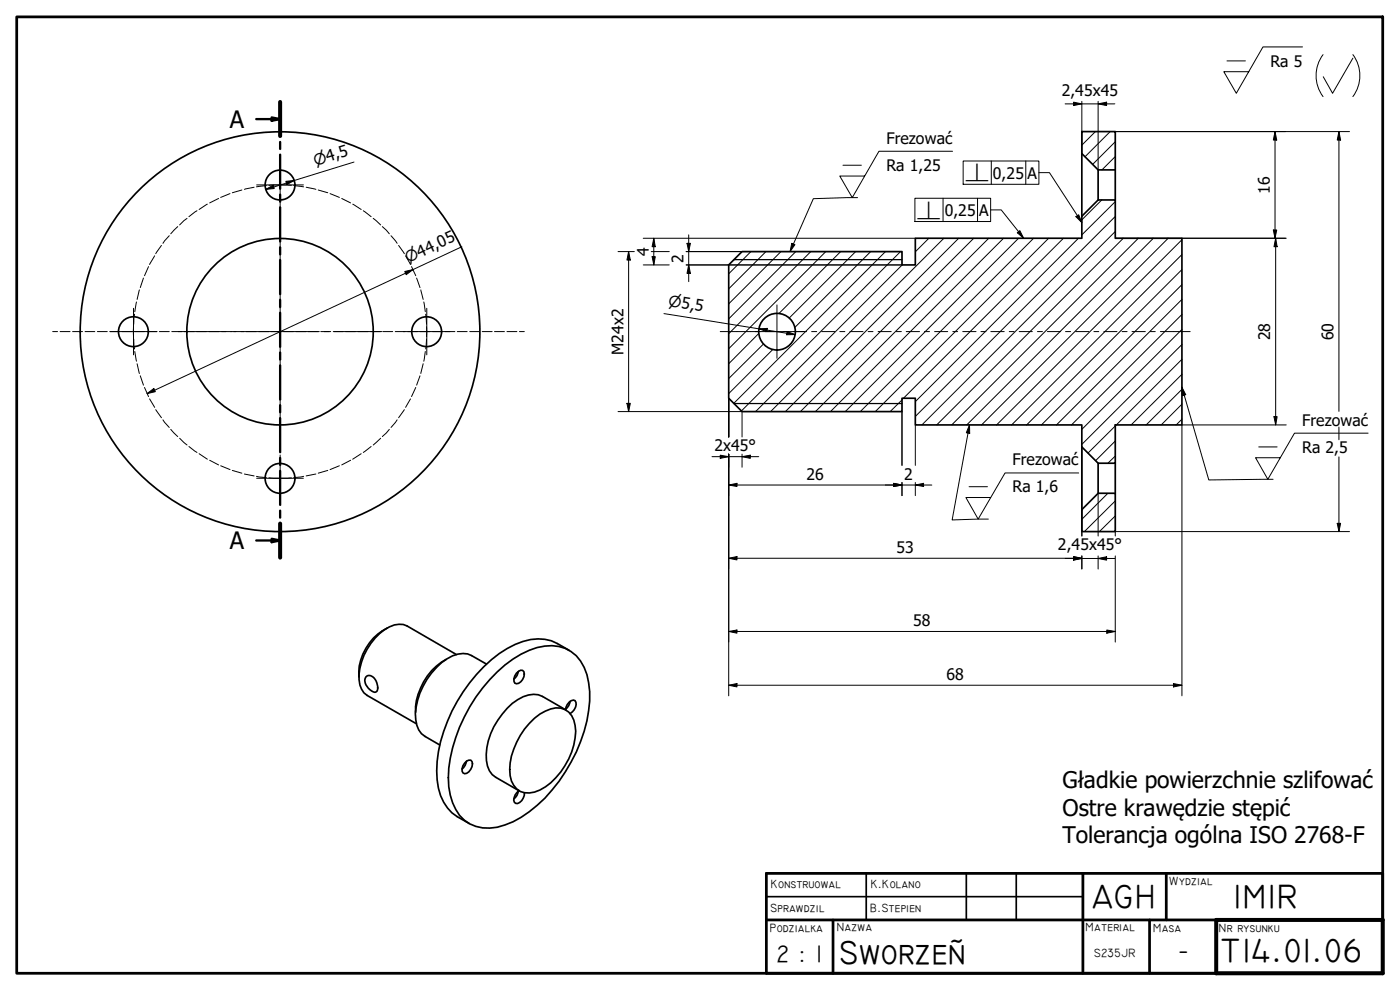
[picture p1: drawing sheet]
<svg xmlns="http://www.w3.org/2000/svg" width="420mm" height="297mm" viewBox="0 0 420 297" stroke-linecap="round" stroke-linejoin="round" font-family="sans-serif">
<!-- layer: Kreskowanie (ISO) -->
<g fill="none" stroke="#000" stroke-width=".3">
<path d="M328.7 39.5l-4 4M333.2 39.5l-7.6 7.5M330.6 60l-5.9 6M334.7 47l-4 4M334.7 42.5l-6.8 6.8M225.4 75.5l-6.7 6.7M229.9 75.5l-11.2 11.2M234.4 75.5l-15.7 15.7M238.8 75.5l-20.1 20.2M243.3 75.5l-24.6 24.6M247.8 75.5l-29.1 29.1M252.3 75.5l-18.6 18.6"/>
<path d="M256.8 75.5l-19.9 19.9M261.3 75.5l-22.8 22.8M265.7 75.5l-45.5 45.5M270.3 75.5l-47.8 47.8M270.8 79.5l-44 44M278.8 71.5l-4.1 4.1M283.3 71.5l-52 52M287.7 71.5l-52 52M292.2 71.5l-52 52M296.7 71.5l-52 52M301.2 71.5l-52 52M305.7 71.5l-52 52"/>
<path d="M310.2 71.5l-52 52M314.7 71.5l-52 52M319.2 71.5l-48.1 48M323.7 71.5l-49 49M334.7 69.5l-58 58M334.7 64.9l-60 60.1M334.7 60.5l-10 10M337.1 71.5l-56 56M341.6 71.5l-56 56M346.1 71.5l-56 56M350.6 71.5l-56 56M354.7 76.4l-51.1 51.1"/>
<path d="M354.7 71.9l-55.6 55.6M354.7 98.9l-30 29.9M354.7 94.3l-33.1 33.2M354.7 89.8l-37.6 37.7M354.7 85.4l-42.2 42.1M354.7 80.9l-46.6 46.6M227.7 100.1l-9 9M229.2 103.2l-10.5 10.4M232 104.8l-13.3 13.3M354.7 116.8l-10.7 10.7M354.7 112.3l-15.2 15.2M354.7 107.8l-19.7 19.7"/>
<path d="M354.7 103.4l-30 29.9M270.7 120l-3.6 3.5M334.7 136.8l-2.2 2.2M334.7 132.3l-5.9 5.9M334.7 127.8l-8.2 8.1M354.7 125.8l-1.7 1.7M354.7 121.3l-6.2 6.2M332.5 148l-7.8 7.8M334.7 159.2l-.2 .3M334.7 154.8l-4.8 4.7M334.7 150.3l-9.3 9.2"/>
</g>
<!-- layer: Widoczne (ISO) -->
<g fill="none" stroke="#000" stroke-width=".51">
<path d="M324.7 39.5h10v11.5h-5.1l-4.9-4.9zM324.7 46.1v18.8M329.6 51v9M334.7 51v9M218.7 79.5l4-4h48v4h4v-8h50v-6.6l4.9-4.9h5.1v11.5h20v56h-20v11.5h-5.1l-4.9-4.9v-6.6h-50v-8h-4v4h-48l-4-4zM324.7 134.1v18.8M329.6 139v9M334.7 139v9M329.6 148h5.1v11.5h-10v-6.6zM116.2 188.5a15.7 15.7 0 0 0-8.5 14.6M133.9 197.9a18.2 18.2 0 0 0-9.2 15.8M137 196.4l-14.8-8.6a6.4 6.4 0 0 0-6.8 1.1 18.6 18.6 0 0 0-7.6 15 5.8 5.8 0 0 0 2.4 4.7l14.8 8.6"/>
<path d="M146 199.2l-4.5-2.5a7 7 0 0 0-7.3 1 22 22 0 0 0-9.5 16.4 7.7 7.7 0 0 0 2.9 6.9l4.4 2.5M170.8 195.1l-3.5-2a13.9 13.9 0 0 0-12.7 .2 42.5 42.5 0 0 0-19 20 37.1 37.1 0 0 0-4 23.2 13.2 13.2 0 0 0 5.6 8.5l3.6 2.1M109.9 203.1a1.82 1.82 0 0 1 2.7 .8 3.2 3.2 0 0 1 .3 3.7 3 3 0 0 1-3-2.1l-.4-1.4zM149.2 201.6a26.5 26.5 0 0 1 14.3-7.7 11.1 11.1 0 0 1 12.6 8.5 31.6 31.6 0 0 1-1.9 20.1 45.4 45.4 0 0 1-20.2 24.1 14.3 14.3 0 0 1-13 .6 14.1 14.1 0 0 1-6.3-11.1 43.1 43.1 0 0 1 8.1-26.9l2-2.8zM155 202l1.3-.9 .5 .1a2.27 2.27 0 0 1-.5 3.4l-.7 .4-.6 .2-.5-.2a2.6 2.6 0 0 1 .5-3zM155.6 201.5a3.5 3.5 0 0 1-1.4 2.3M158.9 217a11.8 11.8 0 0 1 9.4-4.5 5.5 5.5 0 0 1 4.3 5.2 20.7 20.7 0 0 1-7.3 17.2 10.5 10.5 0 0 1-7.9 3 6.3 6.3 0 0 1-4.4-7 22 22 0 0 1 5.9-13.9zM169.7 213a3.2 3.2 0 0 1 2.4-3 1.42 1.42 0 0 1 .6 2.2l-.4 .8-1.2 1.1M169.9 213l-7.1-4a7.1 7.1 0 0 0-7.4 .9 21.1 21.1 0 0 0-9.4 18.3 6.2 6.2 0 0 0 2.8 5l7 4.1M171.1 210.4a3.6 3.6 0 0 1-1.4 2.4M139.4 229l.7-.7 1.2-.2a2.66 2.66 0 0 1-1.9 4l-.5-.2a2.52 2.52 0 0 1 .5-2.9zM140 228.4a3.9 3.9 0 0 1-1.3 2.3"/>
<path d="M155.6 237.3a3.5 3.5 0 0 1-1.4 2.4M155.8 237.2a3.2 3.2 0 0 0-1.4 3.5l.3 .3a2.77 2.77 0 0 0 2.7-3.1"/>
<circle cx="84" cy="55.5" r="4.5"/>
<circle cx="40" cy="99.5" r="4.5"/>
<circle cx="84" cy="99.5" r="28"/>
<circle cx="84" cy="99.5" r="60"/>
<circle cx="128" cy="99.5" r="4.5"/>
<circle cx="233.2" cy="99.5" r="5.5"/>
<circle cx="84" cy="143.5" r="4.5"/>
</g>
<path d="M220.3 77.9h50.4M220.3 121.1h50.4" fill="none" stroke="#000" stroke-width=".38"/>
<!-- layer: Linia przekroju (ISO) -->
<g fill="none" stroke="#000" stroke-width=".7">
<path d="M76.9 35.7h7.2M81.5 35.2l2.6 .5-2.6 .5zM84.1 30.6v10.2M84.1 42.6v2.1M84.1 46.4v10.2M84.1 58.4v2.1M84.1 62.2v10.2M84.1 74.2v2.1M84.1 78v10.3M84.1 90v2.1M84.1 93.8v10.3M84.1 105.8v2.1"/>
<path d="M84.1 109.7v10.2M84.1 121.6v2.1M84.1 125.5v10.2M84.1 137.4v2.1M84.1 141.3v10.2M84.1 153.2v2.1M84.1 157.1v10.2M76.9 162.2h7.2M81.5 161.7l2.6 .5-2.6 .5z"/>
</g>
<path d="M84.1 30.6v10.2M84.1 157.1v10.2" fill="none" stroke="#000" stroke-width="1.2"/>
<path d="M81.5 35.2l2.6 .5-2.6 .5zM81.5 161.7l2.6 .5-2.6 .5z" fill="#000"/>
<!-- layer: Obramowanie (ISO) -->
<path d="M5 5.1h410v286.9h-410z" fill="none" stroke="#000" stroke-width=".83"/>
<path d="M230 269h95M260 262.1v13.9M290 262.1v13.9M305 262.1v13.9" fill="none" stroke="#000" stroke-width=".51"/>
<path d="M365 276h50v16h-50z" fill="none" stroke="#000" stroke-width="1.2"/>
<path d="M230 276h135M250 276v16M325 262.1v29.9M345 276v16M350 262.1v13.9M415 276v-13.9h-185v29.9h135" fill="none" stroke="#000" stroke-width=".83"/>
<!-- layer: Geometria szkicu (ISO) -->
<g fill="none" stroke="#000" stroke-width=".3">
<path d="M65.6 59.5l-2.7 1.4M69 58.1l-2.8 1.1M72.6 57l-2.9 .8M76.3 56.2l-3 .6M79.9 55.7l-2.9 .4M83.7 55.5l-3 .1M84.5 55.5l2.9 .1M88.1 55.7l3 .4M91.9 56.2l2.9 .6M95.5 57l2.9 .8M99.1 58.1l2.8 1.1M102.6 59.5l2.6 1.4"/>
<path d="M44.6 80l-1.2 2.7M46.4 76.8l-1.5 2.6M48.5 73.6l-1.8 2.5M50.8 70.7l-1.9 2.3M53.3 68l-2.1 2.2M56.1 65.5l-2.2 2M59.1 63.2l-2.4 1.8M62.2 61.3l-2.4 1.6M105.9 61.3l2.5 1.6M109 63.2l2.4 1.8M112 65.5l2.2 2M114.7 68l2.1 2.2"/>
<path d="M117.3 70.7l1.9 2.3M119.6 73.6l1.7 2.5M121.7 76.8l1.5 2.6M123.5 80l1.3 2.7M15.8 99.5h1.5M18 99.5h3M21.8 99.5h3M25.5 99.5h2.9M29.2 99.5h3M33 99.5h2.9M36.6 99.5h3M40.1 98v3"/>
<path d="M40.4 94.3l-.3 3M40.4 99.5h3M41 90.6l-.6 2.9M41.8 87l-.7 2.8M43.1 83.4l-1 2.9M44.1 99.5h3M47.8 99.5h3M51.6 99.5h2.9M55.3 99.5h3M59 99.5h3M62.7 99.5h3M66.5 99.5h3"/>
<path d="M70.2 99.5h3M73.9 99.5h3M77.7 99.5h2.9M81.3 99.5h3M85.1 99.5h3M88.8 99.5h3M92.5 99.5h3M96.3 99.5h3M100 99.5h3M103.7 99.5h3M107.4 99.5h3M111.2 99.5h3"/>
<path d="M114.9 99.5h3M118.6 99.5h3M122.4 99.5h2.9M125 83.4l1 2.9M126 99.5h3M126.3 87l.7 2.8M127.2 90.6l.4 2.9M127.8 94.3l.2 3M128 98v3M129.8 99.5h3M133.5 99.5h3M137.2 99.5h3"/>
<path d="M141 99.5h3M144.7 99.5h3M148.4 99.5h3M152.1 99.5h3M155.9 99.5h1.5M40.1 101.7l.3 3M40.4 105.5l.6 2.9M41.1 109.1l.7 3M42.1 112.8l1 2.8M43.4 116.3l1.2 2.7M44.9 119.7l1.5 2.5M123.2 119.7l-1.5 2.5"/>
<path d="M124.8 116.3l-1.3 2.7M126 112.8l-1 2.8M127 109.1l-.7 3M127.6 105.5l-.4 2.9M128 101.7l-.2 3M46.7 122.9l1.8 2.4M48.9 126l1.9 2.3M51.2 128.8l2.1 2.2M53.9 131.5l2.2 2M56.7 134l2.4 1.7M59.8 136.1l2.4 1.7M62.9 138.1l2.7 1.4"/>
<path d="M66.2 139.7l2.8 1.2M101.9 139.7l-2.8 1.2M105.2 138.1l-2.6 1.4M108.4 136.1l-2.5 1.7M111.4 134l-2.4 1.7M114.2 131.5l-2.2 2M116.8 128.8l-2.1 2.2M119.2 126l-1.9 2.3M121.3 122.9l-1.7 2.4M69.7 141.1l2.9 .9M73.3 142.2l3 .6M77 142.9l2.9 .4"/>
<path d="M80.7 143.4l3 .1M87.4 143.4l-2.9 .1M91.1 142.9l-3 .4M94.8 142.2l-2.9 .6M98.4 141.1l-2.9 .9"/>
</g>
<!-- layer: Wymiar (ISO) -->
<g fill="none" stroke="#000" stroke-width=".3">
<path d="M319.7 31.2h14.9M322.2 30.7l2.5 .5-2.5 .5zM324.7 30.4v15.7M329.6 31.2l2.5-.5v1zM329.6 30.4v20.6M334.7 39.5h70.3M382.7 39.5l.5 2.5h-1.1zM382.7 39.5v32M401.8 39.5l.5 2.5h-1zM401.8 39.5v83.9M79.8 56.8l2.2-1.2 .3 1zM85.8 54.4l2.5-.2-2.2 1.2z"/>
<path d="M106.2 48.6l-26.4 8.2M138.6 74l-94.5 44.1M193 71.5h81.7M193 79.5h7.9M195.7 77h1l-.5 2.5zM196.2 71.5l.5 2.5h-1zM196.2 71.5v8M205.9 79.5h64.8M205.9 75.5h64.8M206.2 73h1l-.5 2.5zM206.7 79.5l.5 2.5h-1zM206.7 70.5v14"/>
<path d="M334.7 71.5h51.3M382.1 69h1.1l-.5 2.5zM382.8 71.5l.5 2.5h-1zM382.8 71.5v56M121.5 81.5l2.5-.6-2.1 1.5zM199.3 94.1l39.3 6.3M227.8 98.7l2.5-.2-.2 1zM236.2 99.5l2.4 .9h-2.5zM44.1 118.1l2.1-1.5 .4 .9zM218.7 119.5v11.6M213.7 137h14M216.2 136.6l2.5 .4-2.5 .5z"/>
<path d="M218.7 136.3v72.5M222.7 137l2.5-.4v.9zM222.7 123.5v7.6M222.7 136.3v3.9M270.7 123.5v16.1M274.7 127.5v12.1M324.7 134.1v26.7M382.3 125h1l-.5 2.5zM386 127.5h-31.3v81.3M401.8 128.1v3.8M401.8 137.1v22.4M218.7 145.5l2.5-.5v1z"/>
<path d="M218.7 145.5h61M268.2 145l2.5 .5-2.5 .5zM270.7 144.8v3.9M274.7 145.5l2.5-.5v1zM274.7 144.8v3.9M329.6 148v12.8M401.3 157h1l-.5 2.5zM405 159.5h-70.3v1.3M218.7 167.5l2.5-.5v1zM218.7 167.5h106M319.7 167.6h14.9M322.2 167l2.5 .5-2.5 .5z"/>
<path d="M322.2 167.1l2.5 .5-2.5 .5zM324.7 166.8v3.9M329.6 167.6l2.5-.5v1zM329.6 166.8v3.9M334.7 166.8v25.8M218.7 189.5l2.5-.5v1zM218.7 189.5h116M332.2 189l2.5 .5-2.5 .5zM218.7 205.6l2.5-.5v1zM218.7 205.6h136M352.2 205.1l2.5 .5-2.5 .5z"/>
</g>
<g fill="#000">
<path d="M322.2 30.7l2.5 .5-2.5 .5zM329.6 31.2l2.5-.5v1zM79.8 56.8l2.2-1.2 .3 1zM85.8 54.4l2.5-.2-2.2 1.2zM382.7 39.5l.5 2.5h-1.1zM401.8 39.5l.5 2.5h-1zM195.7 77h1l-.5 2.5zM196.2 71.5l.5 2.5h-1zM206.2 73h1l-.5 2.5zM382.1 69h1.1l-.5 2.5zM382.8 71.5l.5 2.5h-1zM121.5 81.5l2.5-.6-2.1 1.5z"/>
<path d="M206.7 79.5l.5 2.5h-1zM227.8 98.7l2.5-.2-.2 1zM44.1 118.1l2.1-1.5 .4 .9zM236.2 99.5l2.4 .9h-2.5zM216.2 136.6l2.5 .4-2.5 .5zM222.7 137l2.5-.4v.9zM382.3 125h1l-.5 2.5zM218.7 145.5l2.5-.5v1zM268.2 145l2.5 .5-2.5 .5zM274.7 145.5l2.5-.5v1zM401.3 157h1l-.5 2.5zM218.7 167.5l2.5-.5v1z"/>
<path d="M322.2 167l2.5 .5-2.5 .5zM322.2 167.1l2.5 .5-2.5 .5zM329.6 167.6l2.5-.5v1zM218.7 189.5l2.5-.5v1zM332.2 189l2.5 .5-2.5 .5zM218.7 205.6l2.5-.5v1zM352.2 205.1l2.5 .5-2.5 .5z"/>
</g>
<g fill="none" stroke="#000" stroke-width=".3">
<path d="M216.2 99.5h9M226.6 99.5h1.6M229.7 99.5h3.9M235.1 99.5h1.5M238.1 99.5h4M243.6 99.5h1.5M246.6 99.5h4M252 99.5h1.6M255.1 99.5h3.9M260.5 99.5h1.5M263.5 99.5h4M269 99.5h1.5"/>
<path d="M272 99.5h4M277.4 99.5h1.6M280.5 99.5h3.9M285.9 99.5h1.5M288.9 99.5h4M294.4 99.5h1.5M297.4 99.5h4M302.9 99.5h1.5M305.9 99.5h3.9M311.3 99.5h1.6M314.3 99.5h4M319.8 99.5h1.5"/>
<path d="M322.8 99.5h4M328.3 99.5h1.5M331.3 99.5h3.9M336.7 99.5h1.6M339.7 99.5h4M345.2 99.5h1.5M348.2 99.5h9"/>
</g>
<g fill="none" stroke="#000" stroke-width=".3">
<path d="M77 55.5h14.1M84.1 48.5v14M84.1 69v14.2M33.1 99.5h14M40.1 92.5v14M53.5 99.5h14.3M69.3 99.5h1.5M72.3 99.5h23.5M84.1 84.8v1.4M84.1 87.7v23.5M97.3 99.5h1.5M100.3 99.5h14.3"/>
<path d="M121 99.5h14.1M128.1 92.5v14M225.2 99.5h16M233.2 91.5v16M84.1 112.8v1.4M84.1 115.7v14.3M84.1 136.5v14M77 143.5h14.1"/>
</g>
<!-- layer: Symbol (ISO) -->
<g fill="none" stroke="#000" stroke-width=".3">
<path d="M368.2 18.3h5.6M390.9 14.1h-11.9l-8 13.9-3.7-6.5h7.5M397.1 16.4a10.5 10.5 0 0 0 0 12.6M406 16.4a10.5 10.5 0 0 1 0 12.6M406 17.4l-6.1 10.6-2.8-5M253 49.6h5.5M257.4 59.3l-13.3 .3-7 15.9M274.6 59.5h22.7v7h-22.7zM283 59.5v7M285.9 45.4h-22.1l-8 13.9-3.8-6.5h7.5M289.1 48.3h22.7v7h-22.7zM293.4 59.5v7"/>
<path d="M297.5 48.3v7M307.8 48.3v7M311.8 51.8h3.2l9.7 15M185.5 75.5h4.9M188.7 75.5l.5 2.5h-1zM188.7 75.5v48M195.5 75.5h5.4M205.9 75.5h16.8M237.6 73l1 .4-1.5 2.1zM297.3 63h3.2l6.7 8.5M305.3 69.8l.8-.6 1.1 2.3zM322.9 65l.8-.6 1 2.4z"/>
<path d="M354.7 116.2l1.2 2.2-1 .3zM354.7 116.2l8.1 27.8 19.3-.2M185.5 123.5h37.2M188.2 121h1l-.5 2.5zM291 127.5v2.5l-1-.2zM291 127.5l-5.2 28.5 10.8-.2M377.8 134.1h5.5M410.6 130h-22.1l-8 13.8-3.7-6.5h7.4M290.8 146h5.6M323.7 141.9h-22.1l-8 13.9-3.7-6.5h7.4"/>
</g>
<path d="M188.7 75.5l.5 2.5h-1zM237.6 73l1 .4-1.5 2.1zM305.3 69.8l.8-.6 1.1 2.3zM322.9 65l.8-.6 1 2.4zM354.7 116.2l1.2 2.2-1 .3zM188.2 121h1l-.5 2.5zM291 127.5v2.5l-1-.2z" fill="#000"/>
<g font-size="10.2">
<text x="327.7" y="272.5">AGH</text>
<text x="370.1" y="272.3">IMIR</text>
<text x="252" y="289.2">Sworzeń</text>
<text x="366.3" y="288.7">T14.01.06</text>
</g>
<g font-size="7.2">
<text x="69" y="38.3">A</text>
<text x="69" y="164.8">A</text>
<text x="353.7" y="287.8">-</text>
<text x="233" y="288.5">2 : 1</text>
</g>
<g font-size="6.9">
<text x="318.8" y="236.5">Gładkie powierzchnie szlifować</text>
<text x="318.8" y="244.8">Ostre krawędzie stępić</text>
<text x="318.8" y="253">Tolerancja ogólna ISO 2768-F</text>
</g>
<g font-size="4.8">
<text x="381.3" y="20">Ra 5</text>
<text x="318.6" y="28.8">2,45x45</text>
<text x="266" y="43.2">Frezować</text>
<text x="266" y="51.3">Ra 1,25</text>
<text x="298" y="53.6">0,25</text>
<text x="308.4" y="53.6">A</text>
<text x="381.1" y="58.2" transform="rotate(-90 381.1 58.2)">16</text>
<text x="283.5" y="64.8">0,25</text>
<text x="293.9" y="64.8">A</text>
<text x="194.7" y="76.8" transform="rotate(-90 194.7 76.8)">4</text>
<text x="205.2" y="78.8" transform="rotate(-90 205.2 78.8)">2</text>
<text x="187.1" y="106.5" transform="rotate(-90 187.1 106.5)">M24x2</text>
<text x="381.2" y="102.1" transform="rotate(-90 381.2 102.1)">28</text>
<text x="400.2" y="102.1" transform="rotate(-90 400.2 102.1)">60</text>
<text x="390.8" y="127.7">Frezować</text>
<text x="214.4" y="135.4">2x45°</text>
<text x="390.8" y="135.8">Ra 2,5</text>
<text x="242.1" y="143.9">26</text>
<text x="303.8" y="139.6">Frezować</text>
<text x="271.3" y="144">2</text>
<text x="303.8" y="147.8">Ra 1,6</text>
<text x="269" y="165.9">53</text>
<text x="317.5" y="165.1">2,45x45°</text>
<text x="274.1" y="187.9">58</text>
<text x="284" y="203.9">68</text>
</g>
<g font-size="4.6">
<text x="94.7" y="49.7" transform="rotate(-17 94.7 49.7)">⌀4,5</text>
<text x="289.6" y="54.4">⟂</text>
<text x="275.1" y="65.6">⟂</text>
<text x="122.5" y="78.9" transform="rotate(-25 122.5 78.9)">⌀44,05</text>
<text x="200.4" y="91.9" transform="rotate(9 200.4 91.9)">⌀5,5</text>
</g>
<g font-size="3.6">
<text x="231.3" y="266.4">Konstruowal</text>
<text x="261.3" y="266.6">K.Kolano</text>
<text x="350.9" y="265.6">Wydzial</text>
<text x="231.3" y="273.7">Sprawdzil</text>
<text x="261.2" y="273.6">B.Stepien</text>
<text x="231.1" y="279.7">Podzialka</text>
<text x="251.1" y="279.4">Nazwa</text>
<text x="325.8" y="279.4">Material</text>
<text x="346.1" y="279.6">Masa</text>
<text x="365.8" y="279.6">Nr rysunku</text>
<text x="328.4" y="287.1">S235JR</text>
</g>
</svg>
